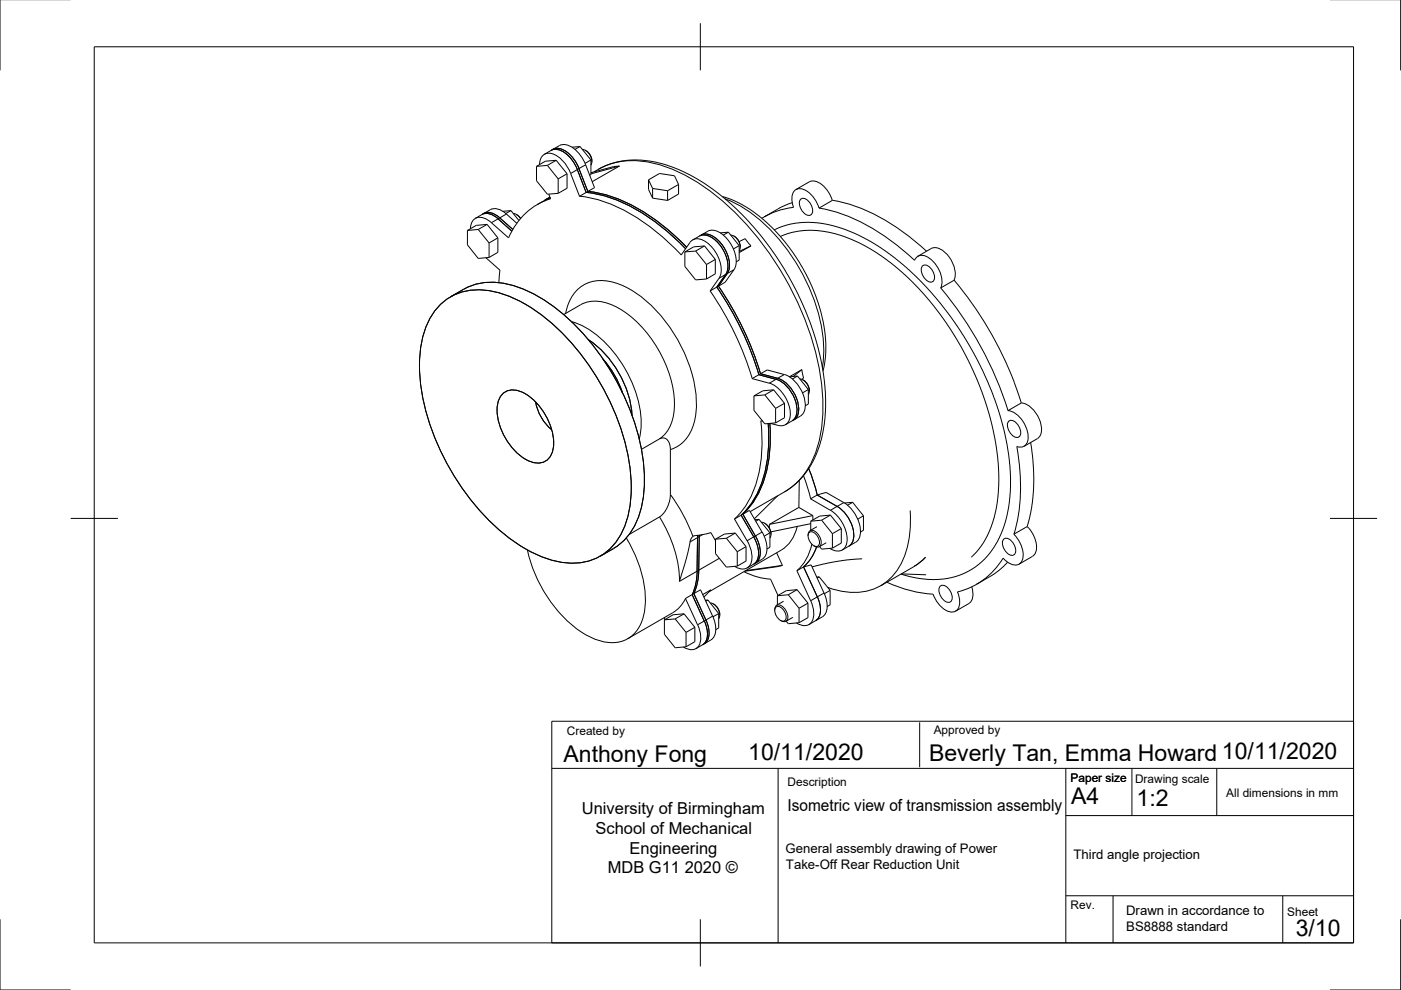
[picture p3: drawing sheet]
<svg xmlns="http://www.w3.org/2000/svg" width="297mm" height="210mm" viewBox="0 0 297 210" stroke-linecap="round" stroke-linejoin="round" font-family="sans-serif">
<!-- layer: Visible -->
<g fill="none" stroke="#000" stroke-width=".21">
<path d="M113.7 35.3v3l2.4 2.9 2.2-.2M114.4 34.9a2.1 2.1 0 0 1 .9-2.1 2.1 2.1 0 0 1 2.3 0 7.4 7.4 0 0 1 3.4 4l1.9 4.8M116.1 35.1l2.2 2.8M116.1 35.1l-2.4 .2M116.8 31.9l-1.4 .8M116.8 31.9a3.4 3.4 0 0 1 3.9 1.3l1.5 2.1 2.1 5.5M117.2 31.7l-.4 .2M117.2 31.7a3.4 3.4 0 0 1 3.9 1.3l1.4 2.1 2.1 5.5M117.9 34l2.3 2.8M117.9 34l-1.8 1.1M117.9 34l-2.3 .2-1.9 1.1M118.3 37.9v3.1"/>
<path d="M118.6 30.9l-1.4 .8M118.6 30.9a3.4 3.4 0 0 1 3.9 1.3l1.1 1.6 .6 1.1M120.2 36.8l-1.9 1.1M120.2 36.8v3.1l-1.9 1.1M123 31.1l-1.1 .6M123 31.1l-1.7 .1M123 31.1l2.3 2.8M123.5 31.7a2.54 2.54 0 0 1 1.8 3.3M124.1 31.9a2.56 2.56 0 0 1 1.4 2.4M124.2 34.9l1.8 4.9-1.4 .8M125.3 33.9l-1.3 .7M125.3 33.9v3.1l-.3 .1"/>
<path d="M125.9 36.5l.9-.6a18.5 18.5 0 0 1 15.9-.4l3.5 1.5 3.1 1.8 3 2.2 2.7 2.2 2.8 2.8 3.7 4.1 2.8 3.8 2 3.2 2.5 4.5 2 4.3 2.4 6.9 .9 3.5 .5 3.4 .4 3.7v3.6a21.9 21.9 0 0 1-6 15.3l-1.9 1.5-2.3 1.3M131.3 35.2l-1.2 .1-4.8 1.3M131.3 35.2l-5.7 3.3M131.3 35.2l-6 1.7M137.5 38.1v2.1l.9 1.8M137.5 38.1l.9 1.9M137.5 38.1l2.3-1.3 3.2 .5 .9 1.8M138.4 40l3.1 .4M138.4 40v2M143.9 39.1v2l-2.4 1.4M143.9 39.1l-2.4 1.3M99.1 48.9v3l2.3 2.9 2.3-.2"/>
<path d="M101.4 48.7l2.3 2.8M101.4 48.7l-2.3 .2M102.2 45.5l-1.4 .8M102.2 45.5a2.97 2.97 0 0 1 3.4 .9M102.5 45.3a3.2 3.2 0 0 1 4.9 .1M102.5 45.3l-.3 .2M102.5 45.3a2.97 2.97 0 0 1 3.5 .9M103 54.6l3 2.7M103.3 47.6l2.3 2.8M103.3 47.6l-1.9 1.1M103.3 47.6l-2.3 .2-1.9 1.1M103.7 51.5v3.1"/>
<path d="M105.6 50.4l-1.9 1.1M105.6 50.4v3.1l-1.9 1.1M105.6 46.4l2.9 2.6M106 46.2l2.7 2.5M106 57.2l-.2 2.7M107.4 45.4l2.2 1.9M108.3 44.7l-1 .6M108.3 44.7l-1.7 .1M108.3 44.7l1.7 2.1M108.8 45.3l.7 .2 .9 .9M109.5 45.5l.1 .1M109.6 45.5l.8 .8"/>
<path d="M115.3 42.6l-1.4 .8M116.4 41.2l.3 1M116.6 41.8l-1.3 .8M116.6 41.8l-.9 .5M116.6 41.9l-1.3 .7M116.7 42.1a14.2 14.2 0 0 0-8.9 8.3l-3.6-3.2a2.74 2.74 0 0 0-3.8-.6 2.75 2.75 0 0 0-.7 1.9M122.9 41.6a31.6 31.6 0 0 1 16.2 7.5l2.7 2.3 2.6 2.7 1.9-2.7a2.37 2.37 0 0 1 3.5 0 7.2 7.2 0 0 1 2.9 7.1l-2.1 3.2M124.3 40.8a31.3 31.3 0 0 1 15.9 7.2l2.6 2.2 2.6 2.5M124.6 40.6a31.2 31.2 0 0 1 15.8 7.1l2.6 2.2 2.6 2.5M124.6 40.6l-1.7 1M138.4 42l3.1 .5M141.5 40.4v2.1"/>
<path d="M145.2 53.4v3.1l2.3 2.8 2.3-.1M147.5 53.2l-2.3 .2M147.5 53.2l2.3 2.9M148.3 50.1a4.1 4.1 0 0 1 3.4-1.2 7.1 7.1 0 0 1 4.2 7.8l-2.2 3.2-1.4 .8M148.3 50.1l-1.4 .8M148.3 50a3.2 3.2 0 0 1 3.5 1 7.2 7.2 0 0 1 2.3 6.7l-.2 .5M148.6 49.8a3.2 3.2 0 0 1 3.5 1 7.2 7.2 0 0 1 2.4 6.7l-2.2 3.2M149.4 52.1l-2.3 .2-1.9 1.1M149.4 52.1l-1.9 1.1M149.4 52.1l2.3 2.9M149.8 56.1v3.1M151.7 55l-1.9 1.1"/>
<path d="M151.7 55v3.1l-1.9 1.1M153.1 41.6l2.2 .8 2.2 1.1 2.1 1.3 2.8 2.3 1.9 1.8 2.2 2.4 1.7 2.4 1.9 3 1.6 3 1.2 2.9 1 3.1 .6 2.6 .5 3 .1 3.2-.3 2.9-.3 1.3M153.8 58.2l-1.8 2.7M154.4 49.2l2.3 2.9M154.4 49.2l-1 .6M154.4 49.2l-1.7 .2M154.9 49.8a2.54 2.54 0 0 1 1.8 3.4M155.6 50a2.56 2.56 0 0 1 1.4 2.4M156.7 51.2l1.3-.6 1.2 1.5M156.7 52.1v3.1l-.6 .3M156.7 52.1l-1.2 .7M159.2 52.1l-2.5 1.5"/>
<path d="M159.2 52.1l-2.5 1.2M168 43l-2.6 1-3.3 2M168.2 44a15.7 15.7 0 0 0-6.7 2.3M168.2 44a3.3 3.3 0 0 1 .5-3.8 3.2 3.2 0 0 1 3.8 1.6l.7 1.1 .4 1.2M168.7 40.2l2.9-1.6a3.1 3.1 0 0 1 3.5 1.3l.9 1.5 .5 1.1-2.8 1.6M169.7 42.2a1.63 1.63 0 0 1 2.2 1.1 1.63 1.63 0 0 1-.2 2.4 2.49 2.49 0 0 1-2-3.5zM173.7 44.1a39 39 0 0 1 18.9 9.9l1.3 1.2a1.75 1.75 0 0 1 2.9-.6 6.4 6.4 0 0 1 2.8 6l-.1 .4M176.5 42.5a38.8 38.8 0 0 1 18.6 9.6l1.3 1.2M194.6 54.3l2.8-1.6a2.91 2.91 0 0 1 3.3 1.2 5.7 5.7 0 0 1 1.6 5.5l-2.9 1.7M195.6 56.4a1.63 1.63 0 0 1 2.1 1 1.63 1.63 0 0 1-.1 2.4 2.49 2.49 0 0 1-2-3.4zM202.3 59.4a76.9 76.9 0 0 1 12.7 21.6M93.3 64.7a11.8 11.8 0 0 1 11-3 30.5 30.5 0 0 1 15.5 9.5 51.2 51.2 0 0 1 14 30.1 20.1 20.1 0 0 1-3.3 13.8 11.6 11.6 0 0 1-12 4 30.5 30.5 0 0 1-15.5-9.4 51.2 51.2 0 0 1-14-30.2 20.1 20.1 0 0 1 3.3-13.7z"/>
<path d="M95.5 62.9a14.8 14.8 0 0 1 8.6-3.1 23.3 23.3 0 0 1 13.5 5.4 51.4 51.4 0 0 1 18.8 32.5 23.3 23.3 0 0 1-2.1 14.3 11.5 11.5 0 0 1-4.2 4.3M121.1 68.2a19.5 19.5 0 0 1 10.7 8.7 22.5 22.5 0 0 1 4 15.2l-.3 1M123.1 64.6l-3.6 2.1M124.7 72a21.7 21.7 0 0 1 9.3 16.1M127.8 76.1a20.3 20.3 0 0 1 4.2 7.2M150.6 61.7a66.5 66.5 0 0 1 8.9 18.6M152 60.9a66.5 66.5 0 0 1 8.9 18.6M152 60.9l-1.4 .8M152.3 60.7a66.5 66.5 0 0 1 8.9 18.5M152.3 60.7l-.3 .2M160.9 79.5l-1.4 .8 3.6 .9a7.1 7.1 0 0 1 4.3 7.8 1.87 1.87 0 0 1-2.5 1.2l-1.6-.4M160.9 79.5l3.6 .9a7.3 7.3 0 0 1 4.4 7.4l-.5 1.1-.4 .3"/>
<path d="M161.2 79.2l1.5-.8 3.6 1a7.3 7.3 0 0 1 4.4 7.4 3.1 3.1 0 0 1-2.4 2.2l-1.8 1.1M161.2 79.2l3.7 1M161.2 79.2l-.3 .3M169.1 79.7l2.3 2.9M169.1 79.7l-1.1 .7M170 78.4l.4 1.8-.4 .2M170 78.4l-2.6 1.5 1.7-.2M170 78.4l-1.8 1.4M199.5 61.1a76.4 76.4 0 0 1 14.2 26M106.5 83.5a3.9 3.9 0 0 1 4.9 0 12.9 12.9 0 0 1 5.9 11.5 3.4 3.4 0 0 1-4.9 2.8 12.7 12.7 0 0 1-6.9-11.9l.2-1zM113.6 85.2a9.8 9.8 0 0 0 3.4 5.9M136 95.3l4.2-2.4 .9 .1 .7 .7 .3 1.4v10.5l-.7 2.1-1.1 1.5-6.9 4.1"/>
<path d="M159.9 83.9v3.1l2.3 2.9 2.2-.2M161.7 89.3l-.4-.1a29.3 29.3 0 0 1-2.5 16.8 15.4 15.4 0 0 1-3.1 4M162.2 83.7l-2.3 .2M162.2 83.7l2.2 2.9M162.9 89.8a27.1 27.1 0 0 1-3.3 16.5l-1.5 2-.9 .9M163.2 89.8a27 27 0 0 1-3.3 16.3l-1.5 2-.9 .9M164 82.6l-2.3 .3-1.8 1M164 82.6l-1.8 1.1M164 82.6l2.3 2.9M164.4 86.6v3.1M164.9 80.2a7.3 7.3 0 0 1 4.4 7.4l-.6 1.1-.4 .3M166.3 85.5l-1.9 1.1"/>
<path d="M166.3 85.5v3.1l-1.9 1.1M169.6 80.3a2.54 2.54 0 0 1 1.8 3.4M170.2 80.5a2.61 2.61 0 0 1 1.4 2.2M171.4 82.6l-1.3 .7M171.4 82.6v3.1l-.7 .3M171.5 99.3l1 2.8 .8 2.8M171.6 82.7v.2M213.7 87.1a5.7 5.7 0 0 1 4.2 4.7 2.34 2.34 0 0 1-1.3 3l-1-.1a39.8 39.8 0 0 1-.6 18.6M213.9 89.3a1.63 1.63 0 0 1 2.1 1.1 1.63 1.63 0 0 1-.2 2.3 2.49 2.49 0 0 1-1.9-3.4zM215 81l1.5 4.4M216.5 85.4h.1M216.5 85.4l-2.8 1.7"/>
<path d="M216.7 85.4a5.8 5.8 0 0 1 3.9 6.8l-.6 .8M218.5 93.8l.6 5.8v4l-.4 4.3-.9 3.7M219.9 93l-2.8 1.6M130 116.3l-2.7 1.6M132.8 114.1a24.9 24.9 0 0 1 3.9 15.1 7.4 7.4 0 0 1-5.5 6.9 11.9 11.9 0 0 1-9.2-2.9 29.4 29.4 0 0 1-10.2-16.6M148 113.5l-.2 7.6M148.3 113.5l-.3 9-.4 2.1-.5 1.2M150.7 112.9l1 1.8M150.7 112.9l-3.5 .7-.6 .4-.3 .7-.8 3.7-1.5 4.9M151.7 114.3v3.1l2.3 2.8 2.3-.2M154 114.1l-2.3 .2M154 114.1l2.3 2.9"/>
<path d="M155.7 110l2.7 4.7M155.9 113l-2.3 .2-1.9 1.1M155.9 113l-1.9 1.1M155.9 113l2.3 2.9M156.3 117v3M157.1 109.2l-1.4 .8M157.1 109.2l2.7 4.6M157.5 109l1.4-.8 2.7 4.6a5.8 5.8 0 0 1 .8 4.9 4.9 4.9 0 0 1-2.6 1.9M157.5 109l2.6 4.6M157.5 109l-.4 .2M158.2 115.9l-1.9 1.1M158.2 115.9v3l-1.9 1.1"/>
<path d="M158.4 114.6a5.1 5.1 0 0 1 .4 5.5 2.3 2.3 0 0 1-3 0M159.1 108.5l5.8-3.4-5 4.9M159.8 113.8a5.8 5.8 0 0 1 .8 4.9l-.8 .9M159.8 119.6l-1.4 .8M160.2 113.6a5.8 5.8 0 0 1 .7 4.9l-.7 .9M160.9 110.1l2.3 2.9M160.9 110.1l-.7 .4M160.9 110.1l-.9 .1M161.5 110.7a2.54 2.54 0 0 1 1.7 3.3M162.1 110.9l.1 .1a2.71 2.71 0 0 1 1.3 2.3M163.1 111.2v.7M163.2 113v3l-.6 .4"/>
<path d="M163.2 113l-1.2 .7M164.7 117.2l1.2 2.7M165.6 116.6l-15.3 8.9M165.9 119.9l-8.1 1.2M165.9 119.9l-7.8 1.1M169 111.6a7.5 7.5 0 0 1-3.4 5M169.4 107.6l2.9 1.7M169.4 107.6l-6.3 3.6M169.5 101.8l-.1 5.8M170.3 100.9l1.6 4.8M171.3 113.4v.2M171.3 113.4a.93 .93 0 0 1 .7-1 .93 .93 0 0 1 1.1 .5l.6 .8a1.59 1.59 0 0 1-.2 2.3l-1-.3"/>
<path d="M171.6 112.9a1.49 1.49 0 0 1 1.9 1.1 1.31 1.31 0 0 1-.2 1.9 2.15 2.15 0 0 1-1.7-3zM171.9 111l-8.5 1.8M171.9 110.5v1.9M172.1 115.4a10.1 10.1 0 0 1-3.1 5.6M172.3 109.3v1M172.3 109.3l-9.2 1.9M173.1 116l-.6 1.4-.7 1.2-1.4 1.6M173.2 111.7l-1.5 .8M173.3 105l-1.4 .8 4.2 2.4a7.5 7.5 0 0 1 3.4 6.9 2.07 2.07 0 0 1-1.3 1.7 2.07 2.07 0 0 1-2.1-.4l-.2-.1M173.3 105l1.9-.6 3.7 2.2M173.3 105l4.2 2.4M173.8 115.9l.4 .5 2.3-.2"/>
<path d="M174.2 110.3l2.3 2.8M174.2 110.3l-2.3 .2M175.2 115.1l-1.5 .8M176.1 109.2l2.3 2.9M176.1 109.2l-1.9 1.1M176.1 109.2l-2.3 .2-1.9 1.1M176.5 113.1v3.1M177.5 107.4a7.4 7.4 0 0 1 3.4 7.1l-.5 1-.4 .3M178.4 112.1v3l-1.9 1.1M178.4 112.1l-1.9 1M178.9 106.6a7.4 7.4 0 0 1 3.4 7.1l-.5 1-.4 .3M180.8 106.5l-1.1 .6"/>
<path d="M180.8 106.5l-1.8 .2M180.8 106.5l2.3 2.9M181.4 115l-2.8 1.6M182.8 118.5l-5 .5-5.6 1.2M183.1 109.4l-1.3 .7M183.1 109.4v3l-.7 .4M193 108.2a19 19 0 0 1-3.4 13.5 11 11 0 0 1-10.6 3.7l-3.5-.8M196.2 118.1l-2 1.7-7.5 4.4M212.8 114.3a1.63 1.63 0 0 1 2.1 1.1 1.63 1.63 0 0 1-.1 2.3 2.49 2.49 0 0 1-2-3.4zM213.6 119.2l-.9 1-1.7 1.3-3.9 2.4M215 113.3a5.8 5.8 0 0 1 1.7 5.6 1.82 1.82 0 0 1-3 .4l-1-1a15.5 15.5 0 0 1-9.7 7.2 3.7 3.7 0 0 1-.2 3.9 2.28 2.28 0 0 1-2.8-.4l-1.3-1.3-.9-1.7M217.8 111.6l.4 .4"/>
<path d="M217.8 111.6l-2.8 1.7M218.2 112a5.3 5.3 0 0 1 1.2 5.4l-.5 .6M218.9 118l-2.8 1.6M140.8 131l.2 .4M140.9 131.4v3.1l2.3 2.8 2.3-.2M143.2 131.2l-2.3 .2M143.2 131.2l2.3 2.9M145 130.1l-2.3 .2-1.8 1.1M145 130.1l-1.8 1.1M145 130.1l2.3 2.9M145.4 126.9l-1 1.5-1.3 1.2-10 5.8M145.5 134.1v3"/>
<path d="M146.7 126.1l2.6 5.6a4.7 4.7 0 0 1 .1 4.7l-.4 .3M146.7 126.1l-1.4 .8 2.6 5.6M147.1 125.8l2.6 5.6a4.7 4.7 0 0 1 0 4.8l-.4 .3M147.1 125.8l1.4-.8 2.6 5.6M147.1 125.8l-.4 .3M147.3 133l-1.8 1.1M147.3 133v3.1l-1.8 1M147.8 121.1l-.4 3-.6 2M147.9 132.5a4.4 4.4 0 0 1-.1 4.8 2.38 2.38 0 0 1-2.9-.1M148.9 136.7l-1.4 .8M149 126.1l1.7-1-1.5 1.5M150.1 127.2l2.3 2.9"/>
<path d="M150.1 127.2l-.5 .3M150.1 127.2l-.6 .1M150.6 127.8a2.54 2.54 0 0 1 1.8 3.4M150.7 135.7l-1.8 1M151.1 130.6a4.7 4.7 0 0 1 0 4.7l-.4 .4M151.2 128l.2 .1a2.71 2.71 0 0 1 1.2 2.3M152.4 130.1v3l-.7 .4M152.4 130.1l-1.2 .7M157.7 121.2a14 14 0 0 0 5.7 1.6M163.4 122.8l1.6 3.5M164.3 129.4a.97 .97 0 0 1 .5-1.1 .97 .97 0 0 1 1.2 .4l.6 .8a1.59 1.59 0 0 1-.1 2.3l-.8-.2M164.5 128.7a1.49 1.49 0 0 1 1.9 1.2 1.31 1.31 0 0 1-.2 1.8 2.15 2.15 0 0 1-1.7-3z"/>
<path d="M164.8 126.3v1.9M165.5 131.5l.2 .1M166.1 127.5l-1.4 .8M166.7 131.7l.4 .5 2.3-.2M167.1 126.1l2.3 2.9M167.1 126.1l-2.3 .2M168.1 130.9l-1.5 .8M169 125l-2.3 .2-1.9 1.1M169 125l2.3 2.9M169 125l-1.9 1.1M169.4 129v3M170.4 120.2l-1.4 .8 2.9 6.4a4.4 4.4 0 0 1-.1 4.8 2.38 2.38 0 0 1-2.9-.1"/>
<path d="M170.4 120.2l2.9 6.3a4.7 4.7 0 0 1 0 4.8l-.4 .3M170.4 120.2l1.6-.4 2.7 5.9a4.7 4.7 0 0 1 .1 4.8l-.5 .3M171.3 127.9v3.1l-1.9 1M171.3 127.9l-1.9 1.1M172.9 131.6l-1.4 .8M173.7 122.3l-.5 .3M173.7 122.3l-.5 .1M173.7 122.3l2.3 2.9M174.3 130.8l-1.4 .8M176 125.2v3l-.6 .4M176 125.2l-1.2 .7M188 123.5a27.2 27.2 0 0 0 9.8 2.5"/>
<path d="M191.1 121.7l5.2 .2M199.3 124.3a1.63 1.63 0 0 1 2.2 1 1.63 1.63 0 0 1-.2 2.4 2.49 2.49 0 0 1-2-3.4zM205.4 128l-2.8 1.6M206 124.4a3.1 3.1 0 0 1-.6 3.5"/>
</g>
<!-- layer: Visible Narrow -->
<g fill="none" stroke="#000" stroke-width=".21">
<path d="M124.2 34.9l-3.2 1.9M126.8 35.9a16.5 16.5 0 0 1 13.3-.9 42.4 42.4 0 0 1 18.3 12.7 64.6 64.6 0 0 1 15.7 32.9 30.5 30.5 0 0 1-2.2 17.8 14.7 14.7 0 0 1-5.6 5.9M107.4 45.4l-3.2 1.8M153.7 42.2a32.1 32.1 0 0 1 14.9 13.3 36.1 36.1 0 0 1 6 19.9l-.2 2.5M155.6 57.2l-3.2 1.8M164.2 48.7l2.6-1 3-.5h3.2l3 .5 3.3 1 2.9 1.3 3.4 1.8 4 2.8 3.3 2.8 3.4 3.4 2.5 2.8 3 4 2.5 3.7 2.6 4.4 1.7 3.5 2 4.6 1.4 4.4 1.1 4 .8 4.3 .3 4.6-.1 4.3-.6 4-.9 3-1.2 2.5-1.5 2.3-2.2 2.3-2.3 1.6-2.2 1-2.8 .6-3.4 .2-2.7-.4-3.3-.8M165.4 50.1a18.8 18.8 0 0 1 15.2 .7l3.3 1.6 3.6 2.3 3.8 3.1 3.4 3.3 3.2 3.7 2.7 3.6 2.2 3.5 2.5 4.4 1.9 4.2 2 5.5 1.1 4.2 1 4.9 .5 5.1-.2 4.4-.5 3.7-.9 3.1a15.9 15.9 0 0 1-4.3 6.7M119.9 66.4a7.8 7.8 0 0 1 6.5-6.9 13.8 13.8 0 0 1 9.7 3.6 31.4 31.4 0 0 1 11.6 22.6 10.3 10.3 0 0 1-3.6 8.7l-2 .9M123.1 64.6a7.7 7.7 0 0 1 7.6 .5 25.5 25.5 0 0 1 12.3 20.9 8.4 8.4 0 0 1-3.2 7.1M166.3 79.4l-3.2 1.9M139.8 109.6a26.3 26.3 0 0 1 4.3 13.7M142.1 104.8a36.5 36.5 0 0 1 4.8 8.9"/>
<path d="M148.9 113.4l-2.6 1.5M152.5 118.4l-8.5 4.9M161.6 112.8l-3.2 1.9M178.9 106.6l-2.8 1.6M151.1 130.6l-3.2 1.9M174.7 125.7l-2.8 1.7"/>
</g>
<!-- layer: Border -->
<path d="M0 -.1v15M297 -.1v15M20 9.9h267v190h-267zM148.5 4.9v10M15 109.9h10M282 109.9h10M0 194.9v15h15M148.5 194.9v10M297 194.9v15h-15" fill="none" stroke="#000" stroke-width=".21"/>
<!-- layer: TitleBlock -->
<path d="M117 152.9h170v47h-170zM195 153.2v9.5M117 162.9h170M165 162.9v37M226 172.9h61M226 162.9v37M240 162.9v10M258 162.9v10M226 189.9h61M236 189.9v10M272 189.9v10" fill="none" stroke="#000" stroke-width=".21"/>
<g font-size="4.9">
<text x="119.5" y="161.5">Anthony Fong</text>
<text x="158.6" y="161.2">10/11/2020</text>
<text x="197" y="161.4">Beverly Tan, Emma Howard 10/11/2020</text>
<text x="227.1" y="170.4">A4</text>
<text x="241" y="170.9">1:2</text>
<text x="274.7" y="198.6">3/10</text>
</g>
<g font-size="3.5">
<text x="123.4" y="172.6">University of Birmingham</text>
<text x="167" y="171.9">Isometric view of transmission assembly</text>
<text x="126.3" y="176.8">School of Mechanical</text>
<text x="128.9" y="185.2">MDB G11 2020 ©</text>
<text x="133.5" y="181">Engineering</text>
</g>
<g font-size="2.8">
<text x="166.6" y="180.9">General assembly drawing of Power</text>
<text x="166.6" y="184.3">Take-Off Rear Reduction Unit</text>
<text x="227.6" y="182.2">Third angle projection</text>
<text x="238.8" y="193.9">Drawn in accordance to</text>
<text x="238.8" y="197.3">BS8888 standard</text>
</g>
<g font-size="2.5">
<text x="120.2" y="155.9">Created by</text>
<text x="198" y="155.7">Approved by</text>
<text x="167" y="166.7">Description</text>
<text x="227" y="165.7">Paper size</text>
<text x="240.6" y="165.9">Drawing scale</text>
<text x="260" y="168.9">All dimensions in mm</text>
<text x="227" y="192.7">Rev.</text>
<text x="272.9" y="194.2">Sheet</text>
</g>
</svg>
